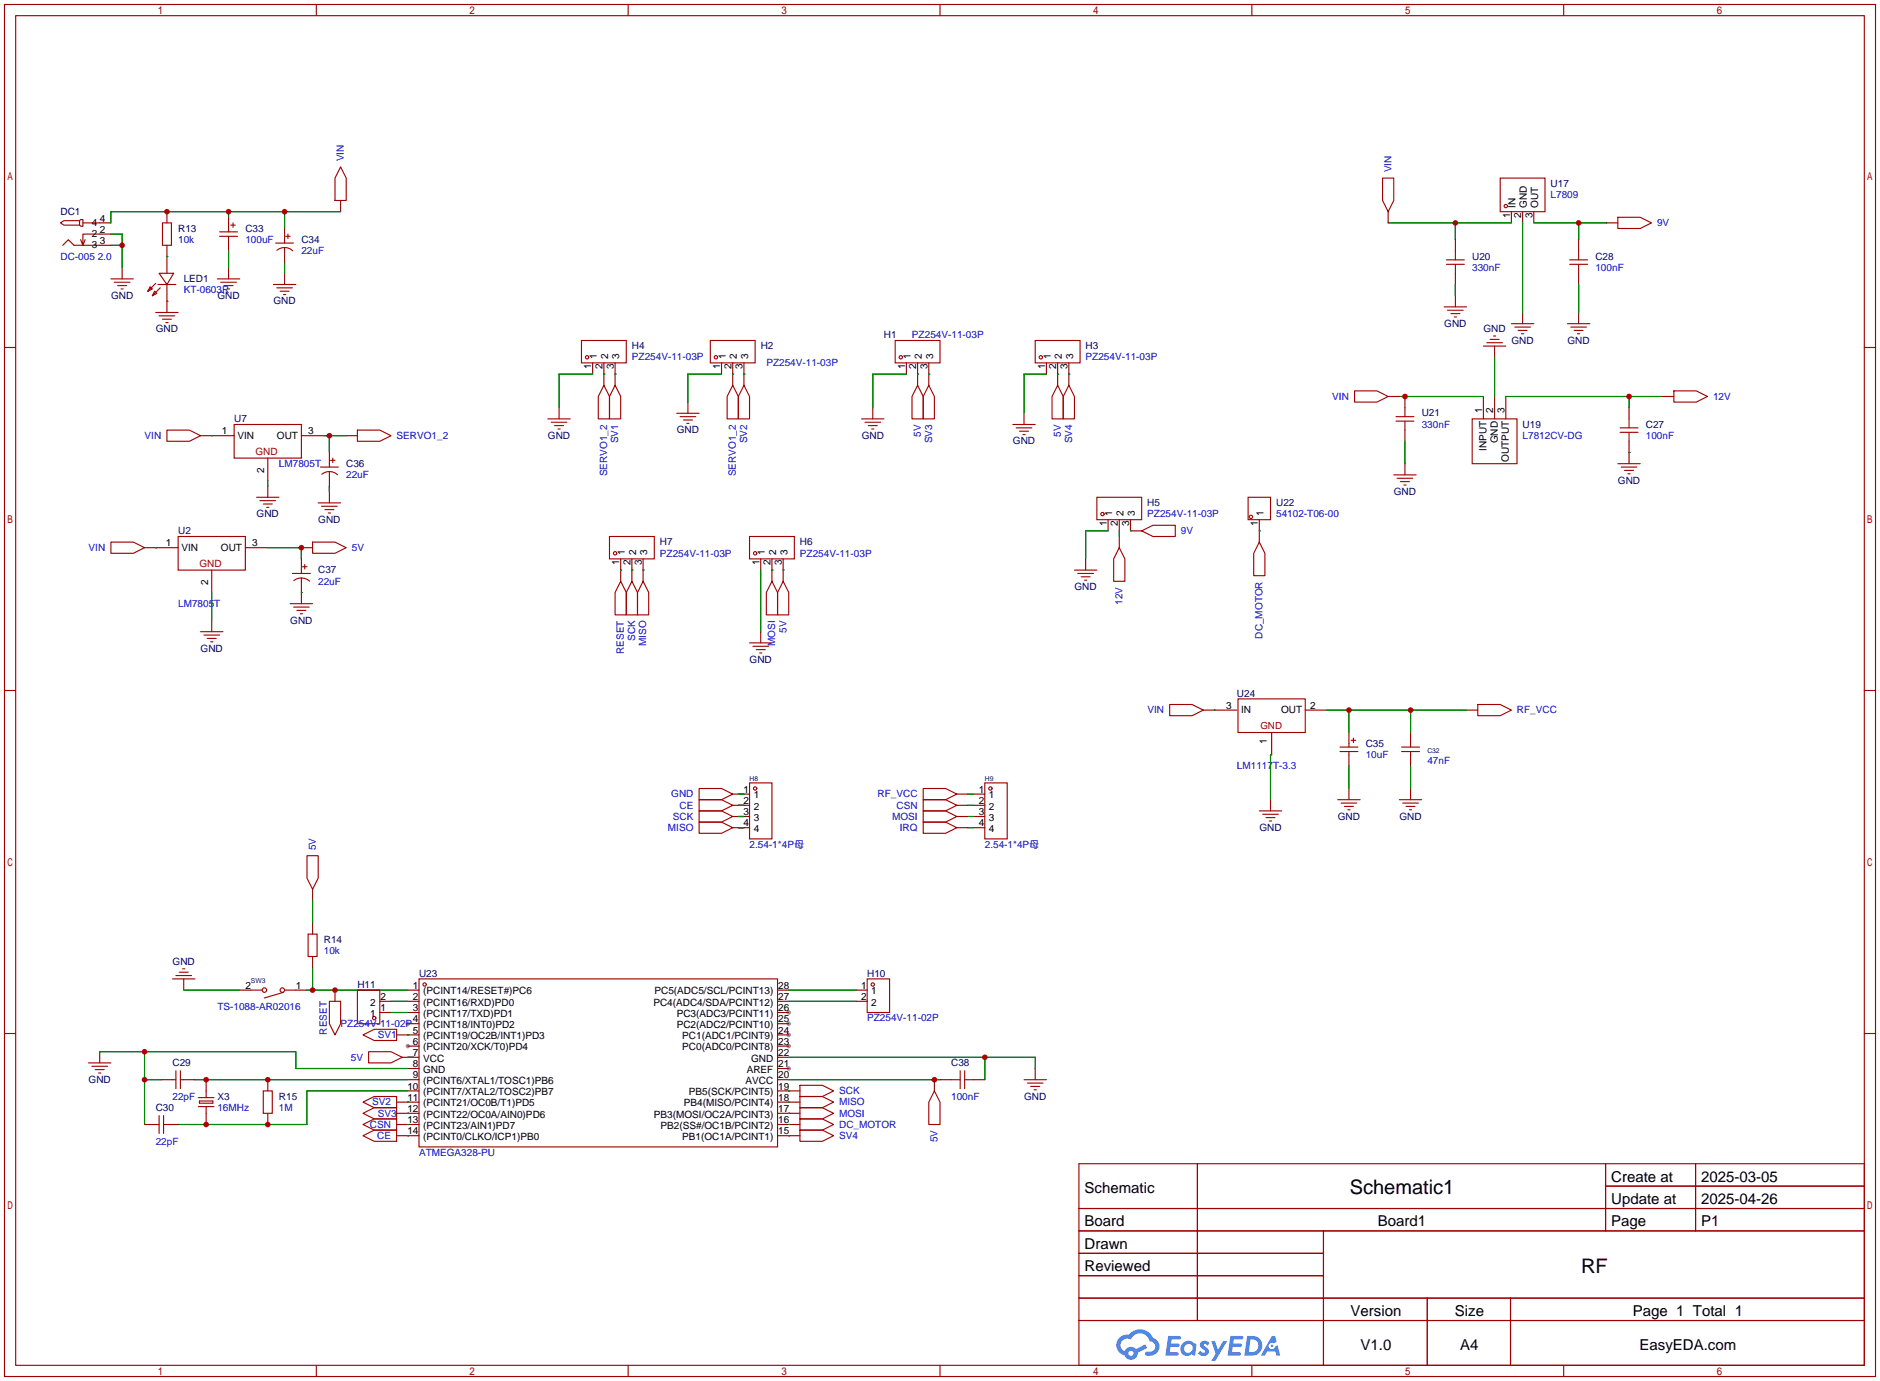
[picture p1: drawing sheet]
<svg xmlns="http://www.w3.org/2000/svg" width="426mm" height="313mm" viewBox="0 0 426 313" stroke-linecap="round" stroke-linejoin="round" font-family="sans-serif">
<g fill="#999">
<circle cx="92.5" cy="232.2" r=".51"/>
<circle cx="92.5" cy="237.2" r=".51"/>
<circle cx="178.8" cy="242.3" r=".51"/>
<circle cx="178.8" cy="237.2" r=".51"/>
<circle cx="178.8" cy="234.7" r=".51"/>
<circle cx="178.8" cy="232.2" r=".51"/>
<circle cx="178.8" cy="229.6" r=".51"/>
</g>
<g fill="none" stroke="#a10000" stroke-width=".25">
<path d="M1 1h424.2v311.2h-424.2zM3.6 3.6h419.1v306h-419.1zM71.7 1v2.6M142.4 1v2.6M213.1 1v2.6M283.8 1v2.6M354.5 1v2.6M1 78.8h2.6M422.7 78.8h2.5M1 156.6h2.6M422.7 156.6h2.5M1 234.4h2.6"/>
<path d="M422.7 234.4h2.5M244.6 263.9h178.1v45.7h-178.1zM244.6 274.1h178.1M244.6 279.1h178.1M271.5 263.9v35.6M300 279.1v30.5M364 263.9v15.2M364 269h58.7M384.4 263.9v15.2M244.6 284.2h55.4M244.6 294.4h178.1M244.6 289.3h55.4"/>
<path d="M244.6 299.5h178.1M323.6 294.4v15.2M342.4 294.4v15.2M71.7 309.6v2.6M142.4 309.6v2.6M213.1 309.6v2.6M283.8 309.6v2.6M354.5 309.6v2.6"/>
</g>
<g fill="#5487ff">
<path d="M272.3 304.3a1.3 1.3 0 0 1 1.9 .3l-.4 .6a.54 .54 0 0 0-.9-.2l.1 .2a1.28 1.28 0 0 1 .8 2 1.53 1.53 0 0 1-2.2-.3l.5-.6 .8 .5a.31 .31 0 0 0 .4-.3 .31 .31 0 0 0-.3-.4 1.12 1.12 0 0 1-.7-1.8z"/>
<path d="M274.6 304.1h.9l.6 2 1.2-2h.9l-2.7 4.6h-.9l1-1.7z"/>
<path d="M264.8 303h2.3a.46 .46 0 0 1 .5 0 .46 .46 0 0 1 .1 .6l-.3 .1-1.8 .1-.1 .9h1.6a.4 .4 0 0 1 .4 .4 .4 .4 0 0 1-.5 .4h-1.6l-.2 1.2h1.4a.46 .46 0 0 1 .5 0 .46 .46 0 0 1 .1 .5l-.4 .2h-2.6z"/>
<path d="M278.9 303h2.3a.47 .47 0 0 1 .5 0 .47 .47 0 0 1 .1 .6l-.3 .1-1.8 .1-.1 .9h1.6a.4 .4 0 0 1 .4 .4 .4 .4 0 0 1-.4 .4h-1.7l-.2 1.2h1.4a.46 .46 0 0 1 .5 0 .46 .46 0 0 1 .1 .5l-.4 .2h-2.6z"/>
<path d="M288.3 303h.8l.3 1.3-.6 .4a.75 .75 0 0 0-1.1 .3 .75 .75 0 0 0 .5 1 .75 .75 0 0 0 .9-.7l.5-.2 .6 2.3h-.8l-.3-.9h-1.8l-.5 .9h-1z"/>
<path d="M282.7 303l-.6 4.4h1.5a2.27 2.27 0 0 0 2.6-2.2 2.27 2.27 0 0 0-2.7-2.2zM283.5 303.7a1.5 1.5 0 0 1 1.8 1.6 1.5 1.5 0 0 1-1.9 1.4h-.3z"/>
<path d="M268.2 304.6a1.6 1.6 0 0 0-.3 2.3 1.6 1.6 0 0 0 2.3 .2l.7 .3 .3-2.4-.1-.3-.5-.1a1.58 1.58 0 0 0-2.4 0zM268.8 305.1a.98 .98 0 0 1 1.6 .4 .98 .98 0 0 1-1.1 1.3 .94 .94 0 0 1-.9-.7 .94 .94 0 0 1 .4-1z"/>
<path d="M253.8 303.4a2.37 2.37 0 0 0 1.1 4 1.54 1.54 0 0 0 1.8 1 1.54 1.54 0 0 0 1.2-1.6l2.2-1.1-.5-.8-2 1a1.57 1.57 0 0 0-2.7 .5 1.5 1.5 0 0 1-.7-2.1 1.5 1.5 0 0 1 2.2-.5 2.23 2.23 0 0 1 2.3-1.4 2.23 2.23 0 0 1 2 1.8 1.16 1.16 0 0 1 1.2 1.1 1.16 1.16 0 0 1-1.1 1.2h-.7a.47 .47 0 0 0-.5 .4 .47 .47 0 0 0 .4 .5 2.14 2.14 0 0 0 2.7-1.3 2.14 2.14 0 0 0-1.3-2.7 3.2 3.2 0 0 0-5.5-.7l-1.1 .1zM255.8 306.9a.6 .6 0 0 1 1.2 0 .6 .6 0 0 1-1.2 0z"/>
<circle cx="288.4" cy="305.2" r=".28"/>
</g>
<g fill="none" stroke="#a10000" stroke-width=".25">
<path d="M77.2 37.8l1.3 2.6v5.1h-2.6v-5.1zM13.7 50.5l.8-.5h3.5v1.1h-3.5zM14.2 55.6l1.3-1.2 1.3 1.2h5.8M18 50l.3-.2h.5v1.5h-.5l-.3-.2M18.8 50.5h3.8M19.3 54.4l-.5 1.2M22.6 53.1h-3.8v2.5l-.5-1.2M36.8 50.5h2.1v5.1h-2.1zM49.8 52.6h4M49.8 53.6h4M51.8 51.8v.8M51.8 53.6v.8"/>
<path d="M52.3 51.1h1M52.8 50.5v1.1M62.5 55.1h4M62.8 56.7a2.74 2.74 0 0 1 3.6 .2M64.5 54.4v.7M64.5 56.1v.8M64.8 53.6h1M65.3 53.1v1M313.4 40.4h2.6v5.1l-1.3 2.5-1.3-2.5zM327.9 59.9h4.1M327.9 58.9h4.1M329.9 56.9v2"/>
<path d="M329.9 59.9v2.1M340.1 40.4h10.2v7.6h-10.2zM355.9 59.9h4M355.9 58.9h4M357.9 56.9v2M357.9 59.9v2.1M366.8 49.3h5.1l2.5 1.2-2.5 1.3h-5.1zM25.1 63.2h5.1M25.9 64h3.6M26.7 64.8h2M27.4 65.5h.5M34 65l.5 .5-1 .5z"/>
<path d="M35.1 66l.5 .5-1.1 .6zM35.3 64.3l-1.8 1.7M35.3 70.9h5.1M35.8 64.5h4.1M36.1 62h3.3l-1.6 2.5zM36.1 71.6h3.5M36.3 65.3l-1.8 1.8M36.8 72.4h2.1M37.6 73.2h.5M49.3 63.2h5.1M50 64h3.6M50.8 64.8h2"/>
<path d="M51.6 65.5h.5M62 64.5h5.1M62.7 65.3h3.6M63.5 66h2M64.3 66.8h.5M131.8 77.2h10.2v5.1h-10.2zM161 77.2h10.2v5.1h-10.2zM202.9 77.2h10.2v5.1h-10.2zM234.7 77.2h10.2v5.1h-10.2zM327.4 69.6h5.1M328.2 70.4h3.5M328.9 71.1h2.1"/>
<path d="M329.7 71.9h.5M336.3 78.5h5.1M337.1 77.7h3.5M337.8 77h2.1M338.6 76.2h.5M342.6 73.4h5.1M343.4 74.2h3.6M344.2 74.9h2M344.9 75.7h.5M355.3 73.4h5.1M356.1 74.2h3.6M356.9 74.9h2"/>
<path d="M357.6 75.7h.5M37.8 97.5h5.1l2.6 1.3-2.6 1.3h-5.1zM53.1 96.3h15.2v7.6h-15.2zM81 97.5h5.1l2.5 1.3-2.5 1.3h-5.1zM124.2 95h5.1M125 95.8h3.5M125.7 96.5h2.1M126.5 97.3h.5M136.9 87.4l1.3 2.5v5.1h-2.6v-5.1zM139.4 87.4l1.3 2.5v5.1h-2.5v-5.1zM153.4 93.7h5.1M154.2 94.5h3.5"/>
<path d="M154.9 95.2h2.1M155.7 96h.5M166.1 87.4l1.3 2.5v5.1h-2.6v-5.1zM168.7 87.4l1.2 2.5v5.1h-2.5v-5.1zM195.3 95h5.1M196.1 95.8h3.5M196.8 96.5h2.1M197.6 97.3h.5M208 87.4l1.3 2.5v5.1h-2.5v-5.1zM210.6 87.4l1.2 2.5v5.1h-2.5v-5.1zM229.6 96.3h5.1M230.4 97h3.5"/>
<path d="M231.1 97.8h2.1M231.9 98.6h.5M239.8 87.4l1.2 2.5v5.1h-2.5v-5.1zM242.3 87.4l1.3 2.5v5.1h-2.6v-5.1zM307.1 88.6h5.1l2.5 1.3-2.5 1.3h-5.1zM316.5 94.5h4M316.5 95.5h4M318.5 92.5v2M318.5 95.5v2M333.8 95h10.1v10.2h-10.1zM367.3 97h4M367.3 98h4"/>
<path d="M369.3 95v2M369.3 98v2.1M379.5 88.6h5.1l2.5 1.3-2.5 1.3h-5.1zM58.2 112.8h5M58.9 113.5h3.6M59.7 114.3h2M60.5 115.1h.5M72.1 114h5.1M72.6 105.9h4.1M72.9 114.8h3.6M72.9 107.5a2.74 2.74 0 0 1 3.6 .2M73.7 115.6h2"/>
<path d="M74.4 116.3h.5M74.7 105.2v.7M74.7 106.9v.8M74.9 104.4h1M75.4 103.9v1M248.7 112.8h10.1v5.1h-10.1zM283 112.8h5v5.1h-5zM316 107.7h5.1M316.7 108.5h3.6M317.5 109.2h2M318.3 110h.5M366.8 105.2h5.1"/>
<path d="M367.5 105.9h3.6M368.3 106.7h2M369.1 107.4h.5M25.1 122.9h5.1l2.6 1.3-2.6 1.3h-5.1zM40.4 121.7h15.2v7.6h-15.2zM65.8 136.9h5.1M66.3 130h4.1M66.5 137.7h3.6M66.6 131.7a2.74 2.74 0 0 1 3.6 .1M67.3 138.4h2M68.1 139.2h.5M68.3 129.3v.7"/>
<path d="M68.3 131.1v.7M68.6 128.5h1M69.1 128v1M70.9 122.9h5l2.6 1.3-2.6 1.3h-5zM138.2 121.7h10.1v5h-10.1zM140.7 131.8l1.3 2.6v5h-2.6v-5zM143.3 131.8l1.2 2.6v5h-2.5v-5zM145.8 131.8l1.3 2.6v5h-2.6v-5zM169.9 121.7h10.2v5h-10.2zM175 131.8l1.3 2.6v5h-2.6v-5zM177.5 131.8l1.3 2.6v5h-2.5v-5zM243.6 129.3h5.1"/>
<path d="M244.3 130h3.6M245.1 130.8h2M245.9 131.6h.5M253.7 124.2l1.3 2.5v5.1h-2.5v-5.1zM258.8 120.4l2.6-1.3h5v2.6h-5zM285.5 122.9l1.3 2.6v5.1h-2.6v-5.1zM45.5 143.3h5M46.2 144h3.6M47 144.8h2M47.8 145.5h.5M169.9 145.8h5.1M170.7 146.6h3.5"/>
<path d="M171.4 147.3h2.1M172.2 148.1h.5M265.2 159.8h5.1l2.5 1.2-2.5 1.3h-5.1zM280.7 158.5h15.2v7.6h-15.2zM335 159.8h5.1l2.5 1.2-2.5 1.3h-5.1zM158.5 178.8h5.1l2.5 1.3-2.5 1.3h-5.1zM169.9 177.5h5.1v12.7h-5.1zM209.3 178.8h5.1l2.5 1.3-2.5 1.3h-5.1zM223.3 177.5h5v12.7h-5zM303.8 169.4h4M303.8 170.4h4M305.8 168.7v.7"/>
<path d="M305.8 170.4v.8M306.3 167.9h1M306.8 167.4v1M317.8 169.4h4M317.8 170.4h4M319.8 168.7v.7M319.8 170.4v.8M69.6 194.1h2.5v5l-1.2 2.6-1.3-2.6zM158.5 181.4h5.1l2.5 1.2-2.5 1.3h-5.1zM158.5 183.9h5.1l2.5 1.3-2.5 1.2h-5.1zM158.5 186.4h5.1l2.5 1.3-2.5 1.3h-5.1zM209.3 181.4h5.1l2.5 1.2-2.5 1.3h-5.1z"/>
<path d="M209.3 183.9h5.1l2.5 1.3-2.5 1.2h-5.1zM209.3 186.4h5.1l2.5 1.3-2.5 1.3h-5.1zM285.5 183.9h5.1M286.3 184.7h3.5M287 185.4h2.1M287.8 186.2h.5M303.3 181.4h5.1M304 182.1h3.6M304.8 182.9h2M305.6 183.6h.5M317.2 181.4h5.1M318 182.1h3.6"/>
<path d="M318.8 182.9h2M319.5 183.6h.5M41.4 219.7h.5M69.8 211.8h2.1v5.1h-2.1zM39.1 222h5.1M39.9 221.2h3.5M40.6 220.5h2.1M56.9 224.5h2.5M64.3 225l-4.4 1.3M64.5 224.5h2.6M74.7 227.1h2.5v5.1l-1.3 2.5-1.2-2.5zM81 224.5h5.1v7.7h-5.1z"/>
<path d="M82.3 234.7l2.5-1.3h5.1v2.6h-5.1zM83.6 238.5h5l2.6 1.3-2.6 1.2h-5zM95 222h81.3v38.1h-81.3zM196.6 222h5.1v7.6h-5.1zM20.1 241h5M20.8 241.8h3.6M21.6 242.6h2M22.4 243.3h.5M35.3 255h.8M36.1 253v4M37.1 253v4M37.1 255h.7"/>
<path d="M39.1 244.9h.8M39.9 242.8v4.1M40.9 244.9h.8M40.9 242.8v4.1M45 248.9h3.5M45 251h3.5M45.2 249.7h3.1v.5h-3.1zM46.7 247.4v1.5M46.7 251v1.5M59.7 247.4h2v5.1h-2zM82.3 257.6l2.5-1.3h5.1v2.5h-5.1zM82.3 255l2.5-1.3h5.1v2.6h-5.1z"/>
<path d="M82.3 249.9l2.5-1.2h5.1v2.5h-5.1zM82.3 252.5l2.5-1.3h5.1v2.5h-5.1zM181.4 246.1h5l2.6 1.3-2.6 1.3h-5zM181.4 248.7h5l2.6 1.2-2.6 1.3h-5zM181.4 251.2h5l2.6 1.3-2.6 1.2h-5zM181.4 253.7h5l2.6 1.3-2.6 1.3h-5zM181.4 256.3h5l2.6 1.3-2.6 1.2h-5zM211.8 247.4l1.3 2.5v5.1h-2.5v-5.1zM215.6 244.9h2.1M217.7 242.8v4.1M218.7 244.9h2M218.7 242.8v4.1"/>
<path d="M232.2 244.9h5M232.9 245.6h3.6M233.7 246.4h2M234.4 247.1h.5"/>
<circle cx="341.4" cy="46.7" r=".38"/>
<circle cx="133.1" cy="81" r=".38"/>
<circle cx="162.3" cy="81" r=".38"/>
<circle cx="204.2" cy="81" r=".38"/>
<circle cx="236" cy="81" r=".38"/>
<circle cx="249.9" cy="116.6" r=".38"/>
<circle cx="283.6" cy="117.2" r=".38"/>
<circle cx="139.4" cy="125.5" r=".38"/>
<circle cx="171.2" cy="125.5" r=".38"/>
<circle cx="171.2" cy="178.8" r=".38"/>
<circle cx="224.5" cy="178.8" r=".38"/>
<circle cx="59.9" cy="224.5" r=".51"/>
<circle cx="64" cy="224.5" r=".51"/>
<circle cx="84.8" cy="230.9" r=".38"/>
<circle cx="96.3" cy="223.3" r=".38"/>
<circle cx="197.9" cy="223.3" r=".38"/>
</g>
<g fill="none" stroke="#870000" stroke-width=".25">
<path d="M22.6 55.6h2.5M22.6 50.5h2.5M22.6 53.1h2.5M37.8 48v2.5M37.8 55.6v6.4M51.8 49.3v2.5M51.8 54.4v2.5M64.5 51.8v2.6M64.5 56.9v2.5M77.2 45.5v2.5M314.7 48v2.5M329.9 54.4v2.5"/>
<path d="M342.6 48v2.5M345.2 48v2.5M347.7 48v2.5M357.9 54.4v2.5M364.2 50.5h2.6M27.7 60.7v2.5M37.8 64.5v6.4M51.8 60.7v2.5M64.5 62v2.5M329.9 62v2.5M329.9 67.1v2.5M338.8 78.5v2.5"/>
<path d="M345.2 70.9v2.5M357.9 62v2.5M357.9 70.9v2.5M45.5 98.8h7.6M68.3 98.8h5.1M78.5 98.8h2.5M126.7 92.5v2.5M134.4 82.3v2.5M136.9 82.3v5.1M139.4 82.3v5.1M156 91.2v2.5M163.6 82.3v2.5"/>
<path d="M166.1 82.3v5.1M168.7 82.3v5.1M197.9 92.5v2.5M205.5 82.3v2.5M208 82.3v5.1M210.6 82.3v5.1M232.2 93.7v2.6M237.2 82.3v2.5M239.8 82.3v5.1M242.3 82.3v5.1M314.7 89.9h2.5M318.5 89.9v2.6"/>
<path d="M318.5 97.5v2.6M336.3 89.9v5.1M338.8 89.9v5.1M341.4 89.9v5.1M369.3 92.5v2.5M376.9 89.9h2.6M60.7 103.9v5.1M60.7 110.2v2.6M74.7 102.6v2.6M74.7 107.7v2.5M74.7 111.5v2.5M251.2 117.9v2.5"/>
<path d="M253.7 117.9v2.5M256.3 117.9v2.5h2.5M285.5 117.9v5M318.5 105.2v2.5M369.3 100.1v5.1M32.8 124.2h7.6M48 129.3v5.1M55.6 124.2h5.1M68.3 124.2h2.6M68.3 126.7v2.6M68.3 131.8v5.1M140.7 126.7v5.1"/>
<path d="M143.3 126.7v5.1M145.8 126.7v5.1M172.5 126.7v2.6M175 126.7v5.1M177.5 126.7v5.1M246.1 126.7v2.6M253.7 121.7v2.5M48 140.7v2.6M172.5 143.3v2.5M272.8 161h7.6M288.3 166.1v5.1M295.9 161h4.8"/>
<path d="M305.8 166.1v2.6M305.8 171.2v2.5M305.8 178.8v2.6M319.8 166.1v2.6M319.8 171.2v2.5M319.8 178.8v2.6M332.5 161h2.5M166.1 180.1h3.8M166.1 182.6h3.8M166.1 185.2h3.8M166.1 187.7h3.8M216.9 180.1h2.6"/>
<path d="M216.9 182.6h2.6M216.9 185.2h2.6M216.9 187.7h2.6M220.7 180.1h2.6M220.7 182.6h2.6M220.7 185.2h2.6M220.7 187.7h2.6M288 181.4v2.5M70.9 201.7v2.5M70.9 209.3v2.5M70.9 216.9v2.6M22.6 238.5v2.5"/>
<path d="M41.7 222v2.5M54.4 224.5h2.5M67.1 224.5h2.5M75.9 224.5v2.6M86.1 227.1h2.5M86.1 229.6h2.5M89.9 234.7h5.1M91.2 239.8h3.8M92.5 224.5h2.5M92.5 227.1h2.5M92.5 229.6h2.5M92.5 232.2h2.5"/>
<path d="M92.5 237.2h2.5M176.3 224.5h2.5M176.3 227.1h2.5M176.3 229.6h2.5M176.3 232.2h2.5M176.3 234.7h2.5M176.3 237.2h2.5M176.3 239.8h2.5M194.1 224.5h2.5M194.1 227.1h2.5M32.8 255h2.5M36.6 244.9h2.5"/>
<path d="M37.8 255h2.6M41.7 244.9h2.5M46.7 244.9v2.5M46.7 252.5v2.5M60.7 244.9v2.5M60.7 252.5v2.5M89.9 249.9h5.1M89.9 252.5h5.1M89.9 255h5.1M89.9 257.6h5.1M92.5 242.3h2.5M92.5 244.9h2.5"/>
<path d="M92.5 247.4h2.5M176.3 242.3h2.5M176.3 244.9h2.5M176.3 247.4h5.1M176.3 249.9h5.1M176.3 252.5h5.1M176.3 255h5.1M176.3 257.6h5.1M211.8 244.9v2.5M213.1 244.9h2.5M220.7 244.9h2.6M234.7 242.3v2.6"/>
</g>
<g fill="none" stroke="#008700" stroke-width=".25">
<path d="M25.1 53.1h2.6v7.6M25.1 55.6h2.6M37.8 58.2h.1M51.8 48v1.3M51.8 56.9v3.8M64.5 48v3.8M64.5 59.4v2.6M77.2 48h-52.1v2.5M314.7 50.5h27.9M329.9 50.5v3.9M345.2 50.5v20.4M347.7 50.5h16.5"/>
<path d="M357.9 50.5v3.9M37.8 68.3h.1M329.9 64.5v2.6M357.9 64.5v6.4M48 98.8h.1M73.4 98.8h5.1M74.7 98.8v3.8M134.4 84.8h-7.7v7.7M136.9 84.8h.1M139.4 84.8h.1M163.6 84.8h-7.6v6.4M166.1 84.8h.1"/>
<path d="M168.7 84.8h.1M205.5 84.8h-7.6v7.7M208 84.8h.1M210.6 84.8h.1M237.2 84.8h-5v8.9M239.8 84.8h.1M242.3 84.8h.1M317.2 89.9h19.1M338.8 81v8.9M341.4 89.9h35.5M369.3 89.9v2.6M60.7 109v1.2"/>
<path d="M74.7 110.2v1.3M318.5 100.1v5.1M369.3 102.6h.1M35.3 124.2h.1M48 134.4v6.3M60.7 124.2h7.6v2.5M68.3 134.4h.1M140.7 129.3h.1M143.3 129.3h.1M145.8 129.3h.1M172.5 129.3v14M175 129.3h.1"/>
<path d="M177.5 129.3h.1M251.2 120.4h-5.1v6.3M253.7 120.4v1.3M256.3 120.4h.1M285.5 120.4h.1M275.3 161h.1M288.3 171.2h-.3v10.2M300.7 161h31.8M305.8 161v5.1M305.8 173.7v5.1M319.8 161v5.1M319.8 173.7v5.1"/>
<path d="M167.4 180.1h1.3M167.4 182.6h1.3M167.4 185.2h1.3M167.4 187.7h1.3M219.5 180.1h1.2M219.5 182.6h1.2M219.5 185.2h1.2M219.5 187.7h1.2M70.9 204.2v5.1M70.9 219.5v5M22.6 238.5h44.5v3.8h25.4M32.8 238.5v16.5"/>
<path d="M41.7 224.5h12.7M69.6 224.5h22.9M88.6 227.1h3.9M88.6 229.6h3.9M92.5 234.7h.1M92.5 239.8h1.2M178.8 239.8h55.9v2.5M178.8 224.5h15.3M178.8 227.1h15.3M223.3 239.8v5.1M32.8 244.9h3.8M44.2 244.9h48.3"/>
<path d="M92.5 257.6h.1M92.5 255h.1M92.5 249.9h.1M92.5 252.5h.1M92.5 247.4h-22.9v7.6h-29.2M178.8 247.4h.1M178.8 249.9h.1M178.8 252.5h.1M178.8 255h.1M178.8 257.6h.1M178.8 244.9h34.3"/>
</g>
<g fill="#c00">
<circle cx="68.3" cy="124.2" r=".63"/>
<circle cx="74.7" cy="98.8" r=".63"/>
<circle cx="27.7" cy="55.6" r=".63"/>
<circle cx="329.9" cy="50.5" r=".63"/>
<circle cx="357.9" cy="50.5" r=".63"/>
<circle cx="37.8" cy="48" r=".63"/>
<circle cx="51.8" cy="48" r=".63"/>
<circle cx="64.5" cy="48" r=".63"/>
<circle cx="318.5" cy="89.9" r=".63"/>
<circle cx="369.3" cy="89.9" r=".63"/>
<circle cx="32.8" cy="238.5" r=".63"/>
<circle cx="32.8" cy="244.9" r=".63"/>
<circle cx="223.3" cy="239.8" r=".63"/>
<circle cx="70.9" cy="224.5" r=".63"/>
<circle cx="75.9" cy="224.5" r=".63"/>
<circle cx="60.7" cy="244.9" r=".63"/>
<circle cx="46.7" cy="244.9" r=".63"/>
<circle cx="60.7" cy="255" r=".63"/>
<circle cx="46.7" cy="255" r=".63"/>
<circle cx="211.8" cy="244.9" r=".63"/>
<circle cx="305.8" cy="161" r=".63"/>
<circle cx="319.8" cy="161" r=".63"/>
</g>
<g font-size="4.5">
<text x="306" y="270.8">Schematic1</text>
<text x="358.5" y="288.6">RF</text>
</g>
<g font-size="3.4">
<text x="365.3" y="268">Create at</text>
<text x="385.7" y="268">2025-03-05</text>
<text x="245.9" y="270.5">Schematic</text>
<text x="365.3" y="273">Update at</text>
<text x="385.7" y="273">2025-04-26</text>
<text x="245.9" y="278.1">Board</text>
<text x="312.4" y="278.1">Board1</text>
<text x="365.3" y="278.1">Page</text>
<text x="385.7" y="278.1">P1</text>
<text x="245.9" y="283.2">Drawn</text>
<text x="245.9" y="288.3">Reviewed</text>
<text x="306.2" y="298.4">Version</text>
<text x="329.8" y="298.4">Size</text>
<text x="370.2" y="298.4">Page 1 Total 1</text>
<text x="308.4" y="306.1">V1.0</text>
<text x="331.1" y="306.1">A4</text>
<text x="371.7" y="306.1">EasyEDA.com</text>
</g>
<g font-size="2.3" fill="#00f">
<text x="77.9" y="36.6" transform="rotate(-90 77.9 36.6)">VIN</text>
<text x="315.4" y="39.1" transform="rotate(-90 315.4 39.1)">VIN</text>
<text x="351.5" y="44.9">L7809</text>
<text x="375.7" y="51.3">9V</text>
<text x="13.7" y="58.9">DC-005 2.0</text>
<text x="40.4" y="55.1">10k</text>
<text x="55.6" y="55.1">100uF</text>
<text x="68.3" y="57.6">22uF</text>
<text x="333.8" y="61.4">330nF</text>
<text x="361.7" y="61.4">100nF</text>
<text x="41.7" y="66.5">KT-0603R</text>
<text x="206.8" y="76.7">PZ254V-11-03P</text>
<text x="143.3" y="81.8">PZ254V-11-03P</text>
<text x="173.7" y="83">PZ254V-11-03P</text>
<text x="246.1" y="81.8">PZ254V-11-03P</text>
<text x="302" y="90.6">VIN</text>
<text x="388.4" y="90.6">12V</text>
<text x="32.8" y="99.5">VIN</text>
<text x="89.9" y="99.5">SERVO1_2</text>
<text x="140.2" y="100.6" transform="rotate(-90 140.2 100.6)">SV1</text>
<text x="169.4" y="100.6" transform="rotate(-90 169.4 100.6)">SV2</text>
<text x="208.8" y="99" transform="rotate(-90 208.8 99)">5V</text>
<text x="211.3" y="100.6" transform="rotate(-90 211.3 100.6)">SV3</text>
<text x="240.5" y="99" transform="rotate(-90 240.5 99)">5V</text>
<text x="243" y="100.6" transform="rotate(-90 243 100.6)">SV4</text>
<text x="322.3" y="97">330nF</text>
<text x="345.2" y="99.5">L7812CV-DG</text>
<text x="373.1" y="99.5">100nF</text>
<text x="63.2" y="105.9">LM7805T</text>
<text x="137.6" y="108" transform="rotate(-90 137.6 108)">SERVO1_2</text>
<text x="166.8" y="108" transform="rotate(-90 166.8 108)">SERVO1_2</text>
<text x="78.5" y="108.4">22uF</text>
<text x="260.1" y="117.3">PZ254V-11-03P</text>
<text x="289.3" y="117.3">54102-T06-00</text>
<text x="20.1" y="124.9">VIN</text>
<text x="79.8" y="124.9">5V</text>
<text x="267.7" y="121.1">9V</text>
<text x="149.6" y="126.2">PZ254V-11-03P</text>
<text x="181.4" y="126.2">PZ254V-11-03P</text>
<text x="40.4" y="137.6">LM7805T</text>
<text x="72.1" y="132.6">22uF</text>
<text x="254.5" y="137.1" transform="rotate(-90 254.5 137.1)">12V</text>
<text x="178.3" y="143.5" transform="rotate(-90 178.3 143.5)">5V</text>
<text x="141.4" y="148.3" transform="rotate(-90 141.4 148.3)">RESET</text>
<text x="144" y="145.4" transform="rotate(-90 144 145.4)">SCK</text>
<text x="146.5" y="146.5" transform="rotate(-90 146.5 146.5)">MISO</text>
<text x="175.7" y="146.5" transform="rotate(-90 175.7 146.5)">MOSI</text>
<text x="286.2" y="144.8" transform="rotate(-90 286.2 144.8)">DC_MOTOR</text>
<text x="260.1" y="161.8">VIN</text>
<text x="343.9" y="161.8">RF_VCC</text>
<text x="309.6" y="171.9">10uF</text>
<text x="323.6" y="173.2">47nF</text>
<text x="280.4" y="174.5">LM1117T-3.3</text>
<text x="152.2" y="180.8">GND</text>
<text x="152.6" y="185.9">SCK</text>
<text x="154.1" y="183.4">CE</text>
<text x="199" y="180.8">RF_VCC</text>
<text x="202.2" y="185.9">MOSI</text>
<text x="203.2" y="183.4">CSN</text>
<text x="151.4" y="188.4">MISO</text>
<text x="204" y="188.4">IRQ</text>
<text x="71.6" y="192.8" transform="rotate(-90 71.6 192.8)">5V</text>
<text x="169.9" y="192.2">2.54-1*4P母</text>
<text x="223.3" y="192.2">2.54-1*4P母</text>
<text x="73.4" y="216.4">10k</text>
<text x="49.3" y="229.1">TS-1088-AR02016</text>
<text x="77.2" y="232.9">PZ254V-11-02P</text>
<text x="196.6" y="231.6">PZ254V-11-02P</text>
<text x="74.1" y="234.6" transform="rotate(-90 74.1 234.6)">RESET</text>
<text x="85.6" y="235.4">SV1</text>
<text x="79.5" y="240.5">5V</text>
<text x="39.1" y="249.4">22pF</text>
<text x="49.3" y="251.9">16MHz</text>
<text x="63.2" y="251.9">1M</text>
<text x="84.4" y="250.7">SV2</text>
<text x="190.2" y="248.1">SCK</text>
<text x="190.2" y="250.7">MISO</text>
<text x="215.6" y="249.4">100nF</text>
<text x="83.9" y="255.7">CSN</text>
<text x="85.6" y="253.2">SV3</text>
<text x="190.2" y="253.2">MOSI</text>
<text x="190.2" y="255.7">DC_MOTOR</text>
<text x="35.3" y="259.6">22pF</text>
<text x="85.5" y="258.3">CE</text>
<text x="95" y="262.1">ATMEGA328-PU</text>
<text x="190.2" y="258.3">SV4</text>
<text x="212.6" y="259.1" transform="rotate(-90 212.6 259.1)">5V</text>
</g>
<g font-size="2.3">
<text x="343.6" y="47.1" transform="rotate(-90 343.6 47.1)">IN</text>
<text x="346.1" y="47.1" transform="rotate(-90 346.1 47.1)">GND</text>
<text x="348.7" y="47.1" transform="rotate(-90 348.7 47.1)">OUT</text>
<text x="20.8" y="51.3">4</text>
<text x="20.8" y="53.8">2</text>
<text x="22.6" y="50.2">4</text>
<text x="22.6" y="52.8">2</text>
<text x="342.3" y="49.4" transform="rotate(-90 342.3 49.4)">1</text>
<text x="344.9" y="49.4" transform="rotate(-90 344.9 49.4)">2</text>
<text x="347.4" y="49.4" transform="rotate(-90 347.4 49.4)">3</text>
<text x="20.8" y="56.3">3</text>
<text x="22.6" y="55.3">3</text>
<text x="134.1" y="83.7" transform="rotate(-90 134.1 83.7)">1</text>
<text x="135.3" y="81.4" transform="rotate(-90 135.3 81.4)">1</text>
<text x="136.6" y="83.7" transform="rotate(-90 136.6 83.7)">2</text>
<text x="137.9" y="81.4" transform="rotate(-90 137.9 81.4)">2</text>
<text x="139.1" y="83.7" transform="rotate(-90 139.1 83.7)">3</text>
<text x="140.4" y="81.4" transform="rotate(-90 140.4 81.4)">3</text>
<text x="163.3" y="83.7" transform="rotate(-90 163.3 83.7)">1</text>
<text x="164.5" y="81.4" transform="rotate(-90 164.5 81.4)">1</text>
<text x="165.8" y="83.7" transform="rotate(-90 165.8 83.7)">2</text>
<text x="167.1" y="81.4" transform="rotate(-90 167.1 81.4)">2</text>
<text x="168.3" y="83.7" transform="rotate(-90 168.3 83.7)">3</text>
<text x="169.6" y="81.4" transform="rotate(-90 169.6 81.4)">3</text>
<text x="205.2" y="83.7" transform="rotate(-90 205.2 83.7)">1</text>
<text x="206.4" y="81.4" transform="rotate(-90 206.4 81.4)">1</text>
<text x="207.7" y="83.7" transform="rotate(-90 207.7 83.7)">2</text>
<text x="209" y="81.4" transform="rotate(-90 209 81.4)">2</text>
<text x="210.3" y="83.7" transform="rotate(-90 210.3 83.7)">3</text>
<text x="211.5" y="81.4" transform="rotate(-90 211.5 81.4)">3</text>
<text x="236.9" y="83.7" transform="rotate(-90 236.9 83.7)">1</text>
<text x="238.2" y="81.4" transform="rotate(-90 238.2 81.4)">1</text>
<text x="239.5" y="83.7" transform="rotate(-90 239.5 83.7)">2</text>
<text x="240.7" y="81.4" transform="rotate(-90 240.7 81.4)">2</text>
<text x="242" y="83.7" transform="rotate(-90 242 83.7)">3</text>
<text x="243.3" y="81.4" transform="rotate(-90 243.3 81.4)">3</text>
<text x="336" y="93.7" transform="rotate(-90 336 93.7)">1</text>
<text x="338.5" y="93.7" transform="rotate(-90 338.5 93.7)">2</text>
<text x="341.1" y="93.7" transform="rotate(-90 341.1 93.7)">3</text>
<text x="50.3" y="98.5">1</text>
<text x="53.8" y="99.5">VIN</text>
<text x="62.8" y="99.5">OUT</text>
<text x="69.8" y="98.5">3</text>
<text x="339.5" y="100.5" transform="rotate(-90 339.5 100.5)">GND</text>
<text x="59.9" y="107.2" transform="rotate(-90 59.9 107.2)">2</text>
<text x="337" y="102.3" transform="rotate(-90 337 102.3)">INPUT</text>
<text x="342.1" y="104.8" transform="rotate(-90 342.1 104.8)">OUTPUT</text>
<text x="250.9" y="119.2" transform="rotate(-90 250.9 119.2)">1</text>
<text x="252.2" y="116.9" transform="rotate(-90 252.2 116.9)">1</text>
<text x="253.4" y="119.2" transform="rotate(-90 253.4 119.2)">2</text>
<text x="254.7" y="116.9" transform="rotate(-90 254.7 116.9)">2</text>
<text x="256" y="119.2" transform="rotate(-90 256 119.2)">3</text>
<text x="257.2" y="116.9" transform="rotate(-90 257.2 116.9)">3</text>
<text x="285.2" y="119.2" transform="rotate(-90 285.2 119.2)">1</text>
<text x="286.5" y="116.9" transform="rotate(-90 286.5 116.9)">1</text>
<text x="37.6" y="123.9">1</text>
<text x="41.1" y="124.9">VIN</text>
<text x="50.1" y="124.9">OUT</text>
<text x="57.1" y="123.9">3</text>
<text x="141.7" y="125.8" transform="rotate(-90 141.7 125.8)">1</text>
<text x="144.2" y="125.8" transform="rotate(-90 144.2 125.8)">2</text>
<text x="146.8" y="125.8" transform="rotate(-90 146.8 125.8)">3</text>
<text x="173.4" y="125.8" transform="rotate(-90 173.4 125.8)">1</text>
<text x="176" y="125.8" transform="rotate(-90 176 125.8)">2</text>
<text x="178.5" y="125.8" transform="rotate(-90 178.5 125.8)">3</text>
<text x="140.4" y="128.1" transform="rotate(-90 140.4 128.1)">1</text>
<text x="142.9" y="128.1" transform="rotate(-90 142.9 128.1)">2</text>
<text x="145.5" y="128.1" transform="rotate(-90 145.5 128.1)">3</text>
<text x="172.2" y="128.1" transform="rotate(-90 172.2 128.1)">1</text>
<text x="174.7" y="128.1" transform="rotate(-90 174.7 128.1)">2</text>
<text x="177.2" y="128.1" transform="rotate(-90 177.2 128.1)">3</text>
<text x="47.2" y="132.6" transform="rotate(-90 47.2 132.6)">2</text>
<text x="278" y="160.7">3</text>
<text x="281.4" y="161.7">IN</text>
<text x="290.4" y="161.7">OUT</text>
<text x="297.1" y="160.7">2</text>
<text x="287.2" y="168.8" transform="rotate(-90 287.2 168.8)">1</text>
<text x="168.5" y="179.8">1</text>
<text x="221.9" y="179.8">1</text>
<text x="168.5" y="182.3">2</text>
<text x="168.5" y="184.9">3</text>
<text x="170.9" y="181">1</text>
<text x="170.9" y="183.6">2</text>
<text x="221.9" y="182.3">2</text>
<text x="221.9" y="184.9">3</text>
<text x="224.2" y="181">1</text>
<text x="224.2" y="183.6">2</text>
<text x="168.5" y="187.4">4</text>
<text x="170.9" y="186.1">3</text>
<text x="170.9" y="188.7">4</text>
<text x="221.9" y="187.4">4</text>
<text x="224.2" y="186.1">3</text>
<text x="224.2" y="188.7">4</text>
<text x="55.6" y="224.2">2</text>
<text x="67.1" y="224.2">1</text>
<text x="86.2" y="226.8">2</text>
<text x="93.6" y="224.2">1</text>
<text x="93.6" y="226.8">2</text>
<text x="95.9" y="225.5">(PCINT14/RESET#)PC6</text>
<text x="148.4" y="225.5">PC5(ADC5/SCL/PCINT13)</text>
<text x="176.4" y="226.8">27</text>
<text x="176.4" y="224.2">28</text>
<text x="195.2" y="224.2">1</text>
<text x="195.2" y="226.8">2</text>
<text x="197.5" y="225.5">1</text>
<text x="83.9" y="230.6">1</text>
<text x="83.9" y="228">2</text>
<text x="86.2" y="229.3">1</text>
<text x="93.6" y="229.3">3</text>
<text x="93.6" y="231.8">4</text>
<text x="95.9" y="228">(PCINT16/RXD)PD0</text>
<text x="95.9" y="230.6">(PCINT17/TXD)PD1</text>
<text x="95.9" y="233.1">(PCINT18/INT0)PD2</text>
<text x="148.1" y="228">PC4(ADC4/SDA/PCINT12)</text>
<text x="153.4" y="233.1">PC2(ADC2/PCINT10)</text>
<text x="153.4" y="230.6">PC3(ADC3/PCINT11)</text>
<text x="176.4" y="231.8">25</text>
<text x="176.4" y="229.3">26</text>
<text x="197.5" y="228">2</text>
<text x="93.6" y="234.4">5</text>
<text x="93.6" y="236.9">6</text>
<text x="93.6" y="239.5">7</text>
<text x="95.9" y="235.7">(PCINT19/OC2B/INT1)PD3</text>
<text x="95.9" y="238.2">(PCINT20/XCK/T0)PD4</text>
<text x="154.7" y="238.2">PC0(ADC0/PCINT8)</text>
<text x="154.7" y="235.7">PC1(ADC1/PCINT9)</text>
<text x="176.4" y="239.5">22</text>
<text x="176.4" y="236.9">23</text>
<text x="176.4" y="234.4">24</text>
<text x="93.6" y="242">8</text>
<text x="93.6" y="244.5">9</text>
<text x="95.9" y="240.7">VCC</text>
<text x="95.9" y="243.3">GND</text>
<text x="95.9" y="245.8">(PCINT6/XTAL1/TOSC1)PB6</text>
<text x="169" y="245.8">AVCC</text>
<text x="169.3" y="243.3">AREF</text>
<text x="170.3" y="240.7">GND</text>
<text x="176.4" y="244.5">20</text>
<text x="176.4" y="242">21</text>
<text x="92.3" y="247.1">10</text>
<text x="92.3" y="249.6">11</text>
<text x="95.9" y="248.4">(PCINT7/XTAL2/TOSC2)PB7</text>
<text x="95.9" y="250.9">(PCINT21/OC0B/T1)PD5</text>
<text x="155" y="250.9">PB4(MISO/PCINT4)</text>
<text x="156.2" y="248.4">PB5(SCK/PCINT5)</text>
<text x="176.4" y="249.6">18</text>
<text x="176.4" y="247.1">19</text>
<text x="92.3" y="252.2">12</text>
<text x="92.3" y="254.7">13</text>
<text x="92.3" y="257.2">14</text>
<text x="95.9" y="253.4">(PCINT22/OC0A/AIN0)PD6</text>
<text x="95.9" y="256">(PCINT23/AIN1)PD7</text>
<text x="148.2" y="253.4">PB3(MOSI/OC2A/PCINT3)</text>
<text x="149.8" y="256">PB2(SS#/OC1B/PCINT2)</text>
<text x="176.4" y="257.2">15</text>
<text x="176.4" y="254.7">16</text>
<text x="176.4" y="252.2">17</text>
<text x="95.9" y="258.5">(PCINT0/CLKO/ICP1)PB0</text>
<text x="154.7" y="258.5">PB1(OC1A/PCINT1)</text>
</g>
<g font-size="2.3" fill="#000080">
<text x="351.5" y="42.4">U17</text>
<text x="13.7" y="48.7">DC1</text>
<text x="40.4" y="52.5">R13</text>
<text x="55.6" y="52.5">C33</text>
<text x="68.3" y="55.1">C34</text>
<text x="333.8" y="58.9">U20</text>
<text x="361.7" y="58.9">C28</text>
<text x="41.7" y="64">LED1</text>
<text x="25.2" y="67.8">GND</text>
<text x="49.3" y="67.8">GND</text>
<text x="62" y="69.1">GND</text>
<text x="35.3" y="75.4">GND</text>
<text x="200.4" y="76.7">H1</text>
<text x="327.4" y="74.1">GND</text>
<text x="336.3" y="75.4">GND</text>
<text x="342.7" y="77.9">GND</text>
<text x="355.4" y="77.9">GND</text>
<text x="143.3" y="79.2">H4</text>
<text x="172.5" y="79.2">H2</text>
<text x="246.1" y="79.2">H3</text>
<text x="53.1" y="95.7">U7</text>
<text x="322.3" y="94.5">U21</text>
<text x="124.2" y="99.5">GND</text>
<text x="153.4" y="98.3">GND</text>
<text x="195.3" y="99.5">GND</text>
<text x="229.6" y="100.8">GND</text>
<text x="345.2" y="97">U19</text>
<text x="373.1" y="97">C27</text>
<text x="78.5" y="105.9">C36</text>
<text x="316" y="112.2">GND</text>
<text x="366.8" y="109.7">GND</text>
<text x="58.2" y="117.3">GND</text>
<text x="72.2" y="118.6">GND</text>
<text x="260.1" y="114.8">H5</text>
<text x="289.3" y="114.8">U22</text>
<text x="40.4" y="121.1">U2</text>
<text x="149.6" y="123.7">H7</text>
<text x="181.4" y="123.7">H6</text>
<text x="72.1" y="130">C37</text>
<text x="243.6" y="133.8">GND</text>
<text x="65.8" y="141.4">GND</text>
<text x="45.5" y="147.8">GND</text>
<text x="169.9" y="150.3">GND</text>
<text x="280.4" y="158">U24</text>
<text x="309.6" y="169.4">C35</text>
<text x="303.3" y="185.9">GND</text>
<text x="317.3" y="185.9">GND</text>
<text x="285.5" y="188.4">GND</text>
<text x="73.4" y="213.8">R14</text>
<text x="39.1" y="218.9">GND</text>
<text x="95" y="221.5">U23</text>
<text x="196.6" y="221.5">H10</text>
<text x="81" y="224">H11</text>
<text x="20.1" y="245.6">GND</text>
<text x="39.1" y="241.8">C29</text>
<text x="215.6" y="241.8">C38</text>
<text x="35.3" y="251.9">C30</text>
<text x="49.3" y="249.4">X3</text>
<text x="63.2" y="249.4">R15</text>
<text x="232.2" y="249.4">GND</text>
</g>
<g font-size="2.3" fill="#a00000">
<text x="57.9" y="103.2">GND</text>
<text x="45.2" y="128.6">GND</text>
</g>
<text font-size="2.2" fill="#a00000" x="285.8" y="165.4">GND</text>
<g font-size="1.5" fill="#000080">
<text x="323.6" y="170.8">C32</text>
<text x="169.9" y="177.2">H8</text>
<text x="223.3" y="177.2">H9</text>
<text x="56.9" y="222.9">SW3</text>
</g>
</svg>
